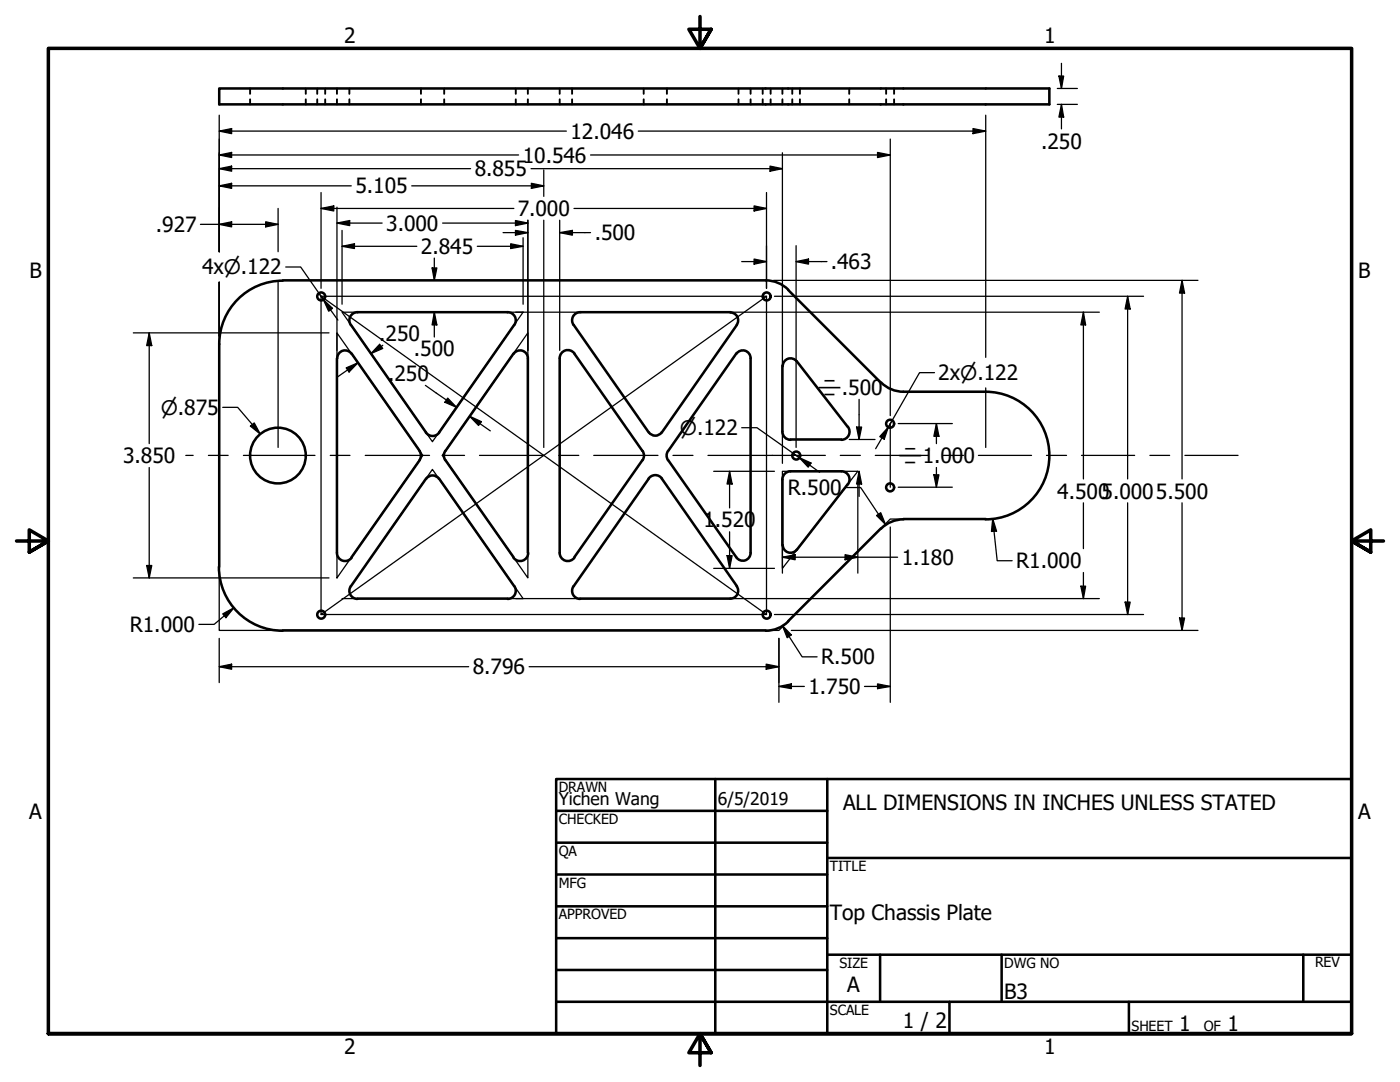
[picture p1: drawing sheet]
<svg xmlns="http://www.w3.org/2000/svg" width="279mm" height="216mm" viewBox="0 0 279 216" stroke-linecap="round" stroke-linejoin="round" font-family="sans-serif">
<!-- layer: Visible (ANSI) -->
<g fill="none" stroke="#000" stroke-width=".51">
<path d="M43.8 17.7h165.6v3.1h-165.6zM56.4 56a12.7 12.7 0 0 0-12.6 12.7v44.4M56.5 55.9h96.3M152.8 55.9a6.4 6.4 0 0 1 4.5 1.9l18.5 18.5M67.2 71.5v38.8a1.62 1.62 0 0 0 1.2 1.6 1.62 1.62 0 0 0 1.8-.6M70 64.8l15 21.5a1.62 1.62 0 0 0 2.7 0M70.1 70.6a1.56 1.56 0 0 0-1.7-.6 1.56 1.56 0 0 0-1.1 1.5M70.2 70.5l13.6 19.5M71.3 62.3h30a1.62 1.62 0 0 1 1.3 2.5M71.3 62.3a1.62 1.62 0 0 0-1.3 2.5M102.5 70.5l-13.6 19.5M102.5 70.6a1.56 1.56 0 0 1 1.8-.6 1.56 1.56 0 0 1 1 1.5"/>
<path d="M102.6 64.8l-15 21.5M105.3 71.5v38.8M111.7 71.5v38.8a1.62 1.62 0 0 0 1.1 1.6 1.62 1.62 0 0 0 1.8-.6M114.5 64.8l15 21.5M114.6 70.5l13.6 19.5a1.62 1.62 0 0 1 0 1.8M114.6 70.5a1.62 1.62 0 0 0-1.8-.6 1.62 1.62 0 0 0-1.1 1.6M115.8 62.3h30M115.8 62.3a1.62 1.62 0 0 0-1.3 2.5M145.8 62.4a1.56 1.56 0 0 1 1.2 2.4M146.9 70.5l-13.6 19.5M147 70.6a1.56 1.56 0 0 1 1.7-.6 1.56 1.56 0 0 1 1.1 1.5M147.1 64.8l-15 21.5"/>
<path d="M149.8 71.5v38.8a1.56 1.56 0 0 1-1.1 1.5 1.56 1.56 0 0 1-1.7-.6M156.1 73v13.1a1.62 1.62 0 0 0 1.7 1.7M156.2 73.1a1.58 1.58 0 0 1 1.1-1.5 1.58 1.58 0 0 1 1.7 .5l10.2 13a1.62 1.62 0 0 1 .2 1.8 1.62 1.62 0 0 1-1.5 .9M175.8 76.3a6.3 6.3 0 0 0 4.5 1.9M180.3 78.2h16.4M196.7 78.2a12.7 12.7 0 0 1 12.7 12.7 12.7 12.7 0 0 1-12.7 12.7M83.7 90a1.56 1.56 0 0 1 0 1.8M83.8 91.8l-13.6 19.4M85 95.5l-15 21.5M85.1 95.5a1.56 1.56 0 0 1 2.5 0M87.6 95.5l15 21.5a1.62 1.62 0 0 1-1.3 2.5M88.9 90a1.62 1.62 0 0 0 0 1.8"/>
<path d="M88.9 91.8l13.6 19.4M128.2 91.8l-13.6 19.4M129.5 86.3a1.56 1.56 0 0 0 2.6 0M132.1 95.5l15 21.5M132.1 95.5a1.62 1.62 0 0 0-2.6 0l-15 21.5M133.3 90a1.62 1.62 0 0 0 0 1.8M133.3 91.8l13.6 19.4M157.7 87.7h10.2M157.7 94h10.2M157.8 94a1.62 1.62 0 0 0-1.7 1.7v13.1M167.9 94a1.62 1.62 0 0 1 1.5 1 1.62 1.62 0 0 1-.2 1.7l-10.2 13a1.58 1.58 0 0 1-1.7 .5 1.58 1.58 0 0 1-1.1-1.5M43.7 113.1a12.7 12.7 0 0 0 12.7 12.8"/>
<path d="M70 117a1.62 1.62 0 0 0 1.3 2.5M71.3 119.4h30M105.4 110.3a1.62 1.62 0 0 1-1.1 1.6 1.62 1.62 0 0 1-1.8-.6M114.5 117a1.62 1.62 0 0 0 1.3 2.5M147 117a1.56 1.56 0 0 1-1.2 2.4h-30M175.8 105.5l-18.5 18.5M180.3 103.6h16.4M180.3 103.6a6.3 6.3 0 0 0-4.5 1.9M56.5 125.8h96.3M157.3 124a6.4 6.4 0 0 1-4.5 1.9"/>
<circle cx="64.1" cy="59.2" r=".79"/>
<circle cx="153" cy="59.2" r=".79"/>
<circle cx="55.5" cy="90.9" r="5.6"/>
<circle cx="158.9" cy="90.9" r=".79"/>
<circle cx="177.6" cy="97.3" r=".79"/>
<circle cx="177.6" cy="84.6" r=".79"/>
<circle cx="64.1" cy="122.7" r=".79"/>
<circle cx="153" cy="122.7" r=".79"/>
</g>
<!-- layer: Hidden (ANSI) -->
<g fill="none" stroke="#000" stroke-width=".38">
<path d="M49.9 17.7v1M49.9 19.8v1M61 17.7v1M61 19.8v1M63.3 17.7v1M63.3 19.8v1M64.9 17.7v1M64.9 19.8v1M67.2 17.7v1M67.2 19.8v1M69.7 17.7v1M69.7 19.8v1"/>
<path d="M84 17.7v1M84 19.8v1M88.6 17.7v1M88.6 19.8v1M102.9 17.7v1M102.9 19.8v1M105.3 17.7v1M105.3 19.8v1M111.7 17.7v1M111.7 19.8v1M114.2 17.7v1M114.2 19.8v1"/>
<path d="M128.5 17.7v1M128.5 19.8v1M133.1 17.7v1M133.1 19.8v1M147.4 17.7v1M147.4 19.8v1M149.8 17.7v1M149.8 19.8v1M152.2 17.7v1M152.2 19.8v1M153.8 17.7v1M153.8 19.8v1"/>
<path d="M156.1 17.7v1M156.1 19.8v1M158.1 17.7v1M158.1 19.8v1M159.6 17.7v1M159.6 19.8v1M169.5 17.7v1M169.5 19.8v1M176.8 17.7v1M176.8 19.8v1M178.4 17.7v1M178.4 19.8v1"/>
</g>
<!-- layer: Border (ANSI) -->
<path d="M139.7 3.3v6.4l-2.2-3.9h4.4l-2.2 3.9 2.2-3.9M3.3 107.9h6.4l-3.9-2.2v4.5l3.9-2.3-3.9 2.3M276.1 107.9h-6.4l3.9-2.2v4.5l-3.9-2.3 3.9 2.3M9.7 206.2v-196.5h260v196.5h-260h260M141.9 210.1l-2.2-3.9 2.2 3.9h-4.4l2.2-3.9v6.4" fill="none" stroke="#000" stroke-width=".7"/>
<!-- layer: Title (ANSI) -->
<g fill="none" stroke="#000" stroke-width=".51">
<path d="M111 155.4h158.7v50.8h-158.7zM142.7 155.4v50.8M165.1 155.4v50.8M111 161.8h54.1M111 168.1h54.1M111 174.5h54.1M165.1 171.2h104.6M111 180.8h54.1M111 187.2h54.1M111 193.5h54.1M111 199.9h158.7M165.1 190.5h104.6"/>
<path d="M175.6 190.5v9.4M189.5 199.9v6.3M199.9 190.5v9.4M225.3 199.9v6.3M260.1 190.5v9.4"/>
</g>
<!-- layer: Sketch Geometry (ANSI) -->
<path d="M64.1 59.1v63.5l88.9-63.5M64.1 59.1h88.9v63.5h-88.9M64.1 59.1l88.9 63.5M67.2 66.4l17.2 24.5-17.2 24.4zM68.3 62.3h36.1l-18.1 25.8zM105.3 66.4v48.9l-17-24.4zM156.1 94h15.1l-15.1 19.4zM177.7 84.5v12.7M43.8 101v24.8h111.6l22.3-22.2h9.2M75.5 109.2l10.8-15.5 18.1 25.7h-36.1" fill="none" stroke="#000" stroke-width=".25"/>
<!-- layer: Dimension (ANSI) -->
<g fill="none" stroke="#000" stroke-width=".25">
<path d="M211 17.7h4M211.3 15.2h1l-.5 2.5zM211.8 12.6v5.1M43.8 26.2l2.4-.5v1zM43.8 37.1l2.4-.5v1zM43.8 30.9l2.4-.5v1zM43.8 33.7l2.4-.6v1.1zM43.8 26.2h69.2M43.8 23v27.2M43.8 37.1h26.3M43.8 30.9h59.7M43.8 33.7h50.1"/>
<path d="M64.1 38.4v19.1M82.2 37.1h26.3M106 33.7h50.1M106 36.6l2.5 .5-2.5 .5zM108.5 33.9v5.3M117.9 30.9h59.8M127.4 26.2h69.3M153 38.4v19.1M153.7 33.1l2.4 .6-2.4 .5zM156.1 30.5v60.3M175.1 30.4l2.6 .5-2.6 .5zM177.7 27.7v55.2"/>
<path d="M194.2 25.7l2.5 .5-2.5 .5zM196.7 23v48.3M211 20.8h4M211.8 20.8l.5 2.6h-1zM211.8 20.8v4.9M40 44.8h15.5M43.8 44.8l2.4-.5v1zM43.8 56.3v21.9M53 44.3l2.5 .5-2.5 .5zM55.5 41.6v8.6M55.5 56.3v33M57 53.3h3l4.5 6.5"/>
<path d="M63.6 58.5l.9 1.3M64.1 41.6l2.5-.5v1zM64.1 41.6h38.5M64.5 59.8l1.9 1.7-.8 .6zM64.5 59.8l2.9 4.1M67.2 44.5l2.6-.5v1zM67.2 44.5h9.1M67.2 41.3v28.6M68.3 49.1l2.4-.5v1zM68.3 49.1h14.9M68.3 46v14.7M86.2 53.5h1l-.5 2.4z"/>
<path d="M86.7 51.5v4.4M88.3 44.5h17M95.2 49.1h9.2M100.4 46.4h4.9M101.9 48.6l2.5 .5-2.5 .5zM102.9 44l2.4 .5-2.4 .5zM102.9 46l2.4 .4-2.4 .5zM104.4 47.4v13.3M105.3 43.9v26M108.5 43.9v45.4M111.7 46.4l2.5-.4v.9zM111.7 46.4h6.2"/>
<path d="M111.7 43.9v26M114.6 41.6h38.4M148 52.2h5M150.5 41.1l2.5 .5-2.5 .5zM150.5 51.7l2.5 .5-2.5 .5zM154.4 55.9h84.7M154.6 59.1h73.6M158.9 52.2l2.5-.5v1zM158.9 52.2h6.1M158.9 49v40.3M225 59.1l.6 2.6h-1.1zM225 59.1v36.5"/>
<path d="M235.9 55.9l.5 2.6h-1zM235.9 55.9v39.7M26.6 66.4h39.1M29.8 66.4l.5 2.6h-1zM29.8 66.4v22.1M69.1 73.4l2.3-1-1.7 1.8zM71.4 72.4l-4.1 2.8M75.8 68.7l.6 .8-2.4 1zM76.4 68.9l-2.4 1.6M84.9 76.9l6.2 4.4M86.7 62.3l.5 2.5h-1zM86.7 62.3v4.9"/>
<path d="M89.3 79.4l1.8 1.9-2.3-1zM102.9 62.3h116.5M171.4 79.7v8M186.5 74.4h-3l-6.2 10.8M196.7 77.4v11.9M216.2 62.3l.5 2.5h-1zM216.2 62.3v33.3M29.8 93.3v22M43.8 84.3v6.5M43.8 91v8.4M44.4 81.3h3l4.5 5.3M50 85l.7-.6 1.2 2.2z"/>
<path d="M93.7 83.1l2.4 1-.6 .8zM93.7 83.1l4.2 2.9M142.4 94h12.2M145.6 94l.5 2.6h-1zM145.6 94v7.3M148 85.3h3.1l8.4 6M156.1 91v1.5M156.1 95.6v18.8M158.2 90.4l1.3 .9M159.5 91.3l2.4 1.1-.6 .8zM159.5 91.3l4.1 2.9M168.8 97.3h3l4.9 7.3"/>
<path d="M169.5 87.7h5.1M170.9 85.2h1.1l-.6 2.5zM171.2 96.5v17.9M171.4 94l.6 2.6h-1.1zM171.4 94v5.1M177.3 85.2l-.8 2.4-.9-.5zM177.3 85.2l-2.5 4.3M178.1 83.9l-.8 1.3M179.3 97.2h10.8M179.3 84.5h10.8M186.4 94.7h1l-.5 2.5zM186.9 84.5l.5 2.6h-1z"/>
<path d="M186.9 84.5v4M186.9 93.3v3.9M26.6 115.3h39.1M29.3 112.8h1l-.5 2.5zM102.9 119.4h116.5M142.4 113.4h12.2M145.1 110.9h1l-.5 2.5zM145.6 106.1v7.3M156.1 111.2l2.6-.5v1zM156.1 111.2h23M168.7 110.7l2.5 .5-2.5 .5zM174.9 102.9l.9-.6 .9 2.3z"/>
<path d="M177.7 105.2v34.9M198.1 103.5l.8 2.5h-1zM198.1 103.5l.9 8.4h3M215.7 117h1l-.5 2.4zM216.2 100.3v9.2M216.2 114.2v5.2M225 100.3v22.3M235.9 100.3v25.5M43.8 133l2.4-.5v1zM43.8 127.4v8.8M43.8 133h49.7M44.4 122.5l2.3-1.2-1.6 2z"/>
<path d="M46.7 121.3l-4 3.3h-3M105.6 133h49.8M152.9 132.5l2.5 .5-2.5 .5zM154.6 122.6h73.6M155.4 137l2.5-.5v.9zM155.4 127.4v12.7M155.4 137h5.1M156.1 124.8l1.8 1.9-.8 .6zM156.1 124.8l4 6.3h3M157.9 125.8h81.2M172.5 137h5.2M175.1 136.5l2.6 .5-2.6 .4z"/>
<path d="M224.5 120.1h1.1l-.6 2.5zM235.4 123.3h1l-.5 2.5z"/>
</g>
<g fill="#000">
<path d="M211.3 15.2h1l-.5 2.5z" fill-rule="evenodd"/>
<path d="M43.8 26.2l2.4-.5v1z" fill-rule="evenodd"/>
<path d="M43.8 37.1l2.4-.5v1z" fill-rule="evenodd"/>
<path d="M43.8 30.9l2.4-.5v1z" fill-rule="evenodd"/>
<path d="M43.8 33.7l2.4-.6v1.1z" fill-rule="evenodd"/>
<path d="M106 36.6l2.5 .5-2.5 .5z" fill-rule="evenodd"/>
<path d="M153.7 33.1l2.4 .6-2.4 .5z" fill-rule="evenodd"/>
<path d="M175.1 30.4l2.6 .5-2.6 .5z" fill-rule="evenodd"/>
<path d="M194.2 25.7l2.5 .5-2.5 .5z" fill-rule="evenodd"/>
<path d="M211.8 20.8l.5 2.6h-1z" fill-rule="evenodd"/>
<path d="M43.8 44.8l2.4-.5v1z" fill-rule="evenodd"/>
<path d="M53 44.3l2.5 .5-2.5 .5z" fill-rule="evenodd"/>
<path d="M64.1 41.6l2.5-.5v1z" fill-rule="evenodd"/>
<path d="M67.2 44.5l2.6-.5v1z" fill-rule="evenodd"/>
<path d="M68.3 49.1l2.4-.5v1z" fill-rule="evenodd"/>
<path d="M86.2 53.5h1l-.5 2.4z" fill-rule="evenodd"/>
<path d="M101.9 48.6l2.5 .5-2.5 .5z" fill-rule="evenodd"/>
<path d="M102.9 44l2.4 .5-2.4 .5z" fill-rule="evenodd"/>
<path d="M102.9 46l2.4 .4-2.4 .5z" fill-rule="evenodd"/>
<path d="M111.7 46.4l2.5-.4v.9z" fill-rule="evenodd"/>
<path d="M150.5 41.1l2.5 .5-2.5 .5z" fill-rule="evenodd"/>
<path d="M150.5 51.7l2.5 .5-2.5 .5z" fill-rule="evenodd"/>
<path d="M158.9 52.2l2.5-.5v1z" fill-rule="evenodd"/>
<path d="M235.9 55.9l.5 2.6h-1z" fill-rule="evenodd"/>
<path d="M29.8 66.4l.5 2.6h-1z" fill-rule="evenodd"/>
<path d="M64.5 59.8l1.9 1.7-.8 .6z" fill-rule="evenodd"/>
<path d="M69.1 73.4l2.3-1-1.7 1.8z" fill-rule="evenodd"/>
<path d="M75.8 68.7l.6 .8-2.4 1z" fill-rule="evenodd"/>
<path d="M86.7 62.3l.5 2.5h-1z" fill-rule="evenodd"/>
<path d="M216.2 62.3l.5 2.5h-1z" fill-rule="evenodd"/>
<path d="M225 59.1l.6 2.6h-1.1z" fill-rule="evenodd"/>
<path d="M50 85l.7-.6 1.2 2.2z" fill-rule="evenodd"/>
<path d="M89.3 79.4l1.8 1.9-2.3-1z" fill-rule="evenodd"/>
<path d="M93.7 83.1l2.4 1-.6 .8z" fill-rule="evenodd"/>
<path d="M145.6 94l.5 2.6h-1z" fill-rule="evenodd"/>
<path d="M159.5 91.3l2.4 1.1-.6 .8z" fill-rule="evenodd"/>
<path d="M170.9 85.2h1.1l-.6 2.5z" fill-rule="evenodd"/>
<path d="M171.4 94l.6 2.6h-1.1z" fill-rule="evenodd"/>
<path d="M177.3 85.2l-.8 2.4-.9-.5z" fill-rule="evenodd"/>
<path d="M186.4 94.7h1l-.5 2.5z" fill-rule="evenodd"/>
<path d="M186.9 84.5l.5 2.6h-1z" fill-rule="evenodd"/>
<path d="M29.3 112.8h1l-.5 2.5z" fill-rule="evenodd"/>
<path d="M145.1 110.9h1l-.5 2.5z" fill-rule="evenodd"/>
<path d="M156.1 111.2l2.6-.5v1z" fill-rule="evenodd"/>
<path d="M168.7 110.7l2.5 .5-2.5 .5z" fill-rule="evenodd"/>
<path d="M174.9 102.9l.9-.6 .9 2.3z" fill-rule="evenodd"/>
<path d="M198.1 103.5l.8 2.5h-1z" fill-rule="evenodd"/>
<path d="M215.7 117h1l-.5 2.4z" fill-rule="evenodd"/>
<path d="M44.4 122.5l2.3-1.2-1.6 2z" fill-rule="evenodd"/>
<path d="M43.8 133l2.4-.5v1z" fill-rule="evenodd"/>
<path d="M152.9 132.5l2.5 .5-2.5 .5z" fill-rule="evenodd"/>
<path d="M156.1 124.8l1.8 1.9-.8 .6z" fill-rule="evenodd"/>
<path d="M155.4 137l2.5-.5v.9z" fill-rule="evenodd"/>
<path d="M175.1 136.5l2.6 .5-2.6 .4z" fill-rule="evenodd"/>
<path d="M224.5 120.1h1.1l-.6 2.5z" fill-rule="evenodd"/>
<path d="M235.4 123.3h1l-.5 2.5z" fill-rule="evenodd"/>
</g>
<!-- layer: Centerline (ANSI) -->
<g fill="none" stroke="#000" stroke-width=".25">
<path d="M37.1 90.9h1.4M41.6 90.9h3.9M48.6 90.9h14.3M65.9 90.9h3.9M72.9 90.9h12.8M88.7 90.9h4M95.7 90.9h12.8M111.5 90.9h4M118.5 90.9h12.8M134.3 90.9h4M141.3 90.9h23.4M167.7 90.9h4"/>
<path d="M174.7 90.9h10.6M188.3 90.9h4M195.3 90.9h10.6M208.9 90.9h4M215.8 90.9h10.6M229.5 90.9h3.9M236.5 90.9h10.6"/>
</g>
<g font-size="4.2">
<text x="68.7" y="8.6">2</text>
<text x="208.4" y="8.6">1</text>
<text x="113.9" y="27.7">12.046</text>
<text x="207.8" y="29.7">.250</text>
<text x="94.7" y="35.2">8.855</text>
<text x="104.3" y="32.4">10.546</text>
<text x="70.9" y="38.6">5.105</text>
<text x="31.1" y="46.3">.927</text>
<text x="77.1" y="46">3.000</text>
<text x="103.3" y="43.1">7.000</text>
<text x="118.7" y="47.9">.500</text>
<text x="84" y="50.7">2.845</text>
<text x="165.8" y="53.7">.463</text>
<text x="5.9" y="55.5">B</text>
<text x="40.3" y="54.7">4x⌀.122</text>
<text x="271.1" y="55.5">B</text>
<text x="75.7" y="68.1">.250</text>
<text x="82.6" y="71.1">.500</text>
<text x="77.5" y="76.1">.250</text>
<text x="187.3" y="75.8">2x⌀.122</text>
<text x="24.6" y="92.4">3.850</text>
<text x="157.2" y="98.8">R.500</text>
<text x="211" y="99.5">4.5005.0005.500</text>
<text x="140.4" y="105.2">1.520</text>
<text x="180" y="112.7">1.180</text>
<text x="202.8" y="113.3">R1.000</text>
<text x="25.9" y="126.1">R1.000</text>
<text x="94.4" y="134.6">8.796</text>
<text x="163.9" y="132.6">R.500</text>
<text x="161.4" y="138.5">1.750</text>
<text x="168.3" y="161.6">ALL DIMENSIONS IN INCHES UNLESS STATED</text>
<text x="5.8" y="163.4">A</text>
<text x="271" y="163.4">A</text>
<text x="165.6" y="183.5">Top Chassis Plate</text>
<text x="169.1" y="198">A</text>
<text x="200.4" y="199.3">B3</text>
<text x="180.1" y="205.1">1 / 2</text>
<text x="235.3" y="205.7">1</text>
<text x="245" y="205.7">1</text>
<text x="68.7" y="210.3">2</text>
<text x="208.4" y="210.3">1</text>
</g>
<g font-size="4">
<text x="32.1" y="82.7">⌀.875</text>
<text x="163.1" y="78.8">⌯.500</text>
<text x="135.7" y="86.8">⌀.122</text>
<text x="179.2" y="92.4">⌯1.000</text>
</g>
<g font-size="3.5">
<text x="111.5" y="160.6">Yichen Wang</text>
<text x="143.3" y="160.7">6/5/2019</text>
</g>
<g font-size="2.8">
<text x="111.5" y="158">DRAWN</text>
<text x="111.5" y="164.4">CHECKED</text>
<text x="111.5" y="170.8">QA</text>
<text x="165.6" y="173.7">TITLE</text>
<text x="111.5" y="177.1">MFG</text>
<text x="111.5" y="183.5">APPROVED</text>
<text x="167.5" y="193.1">SIZE</text>
<text x="200.4" y="193.1">DWG NO</text>
<text x="262.4" y="193">REV</text>
<text x="165.6" y="202.5">SCALE</text>
<text x="225.8" y="205.7">SHEET</text>
<text x="240.2" y="205.7">OF</text>
</g>
</svg>
